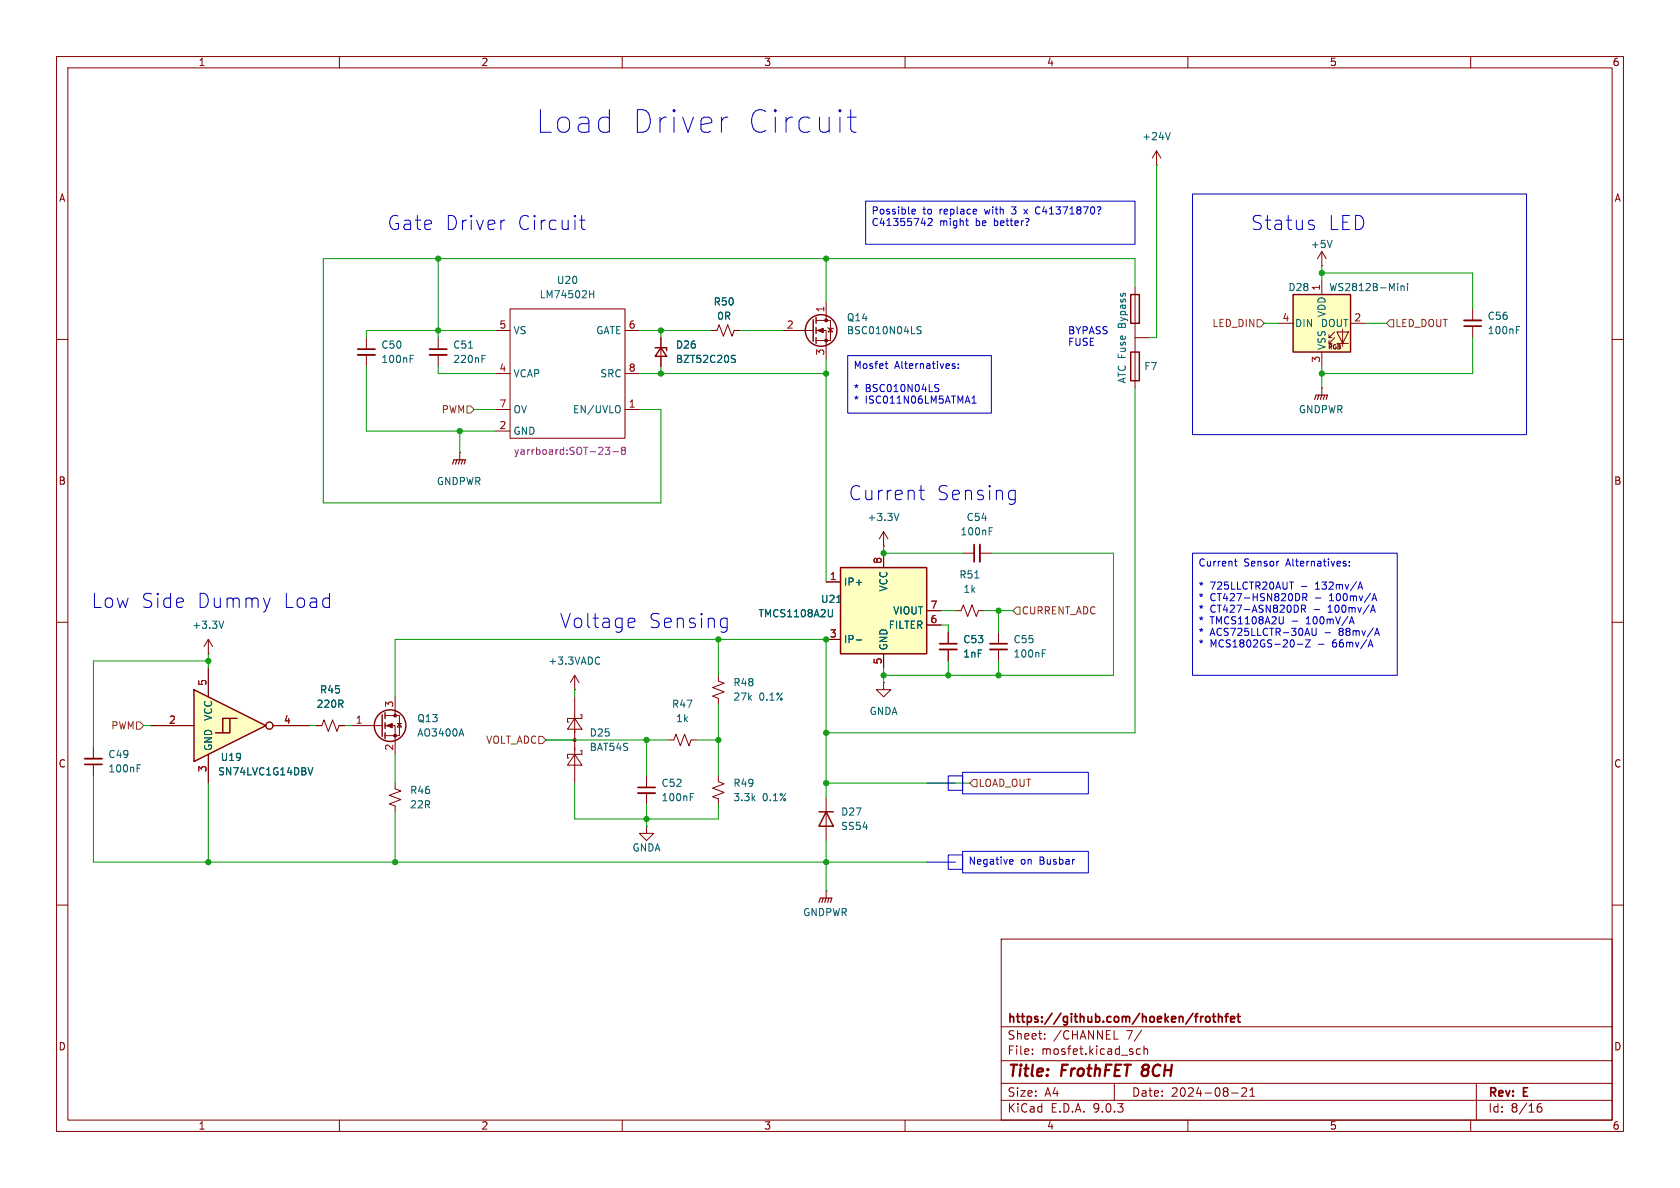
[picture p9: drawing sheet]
<svg xmlns="http://www.w3.org/2000/svg" width="297mm" height="210mm" viewBox="0 0 297 210" stroke-linecap="round" stroke-linejoin="round" font-family="sans-serif">
<g fill="none" stroke="#840000" stroke-width=".18">
<path d="M10 10h277v190h-277zM12 12h273v186h-273zM60 10v2M110 10v2M160 10v2M210 10v2M260 10v2M204.5 29.2h.1M204.5 26.7l-.8 1.2M204.5 26.7l.7 1.2M204.5 26.7v2.5M64.8 59.7v2"/>
<path d="M77.5 59.7v2M87.6 58.4h2.6M90.2 54.6h20.3v22.9h-20.3zM110.5 58.4h2.5M200.7 50.8v17.8M200.7 59.7h2.5M10 60h2M64.8 62.7v2.1M77.5 62.7v2.1M87.6 66h2.6M87.6 72.4h2.6M87.6 76.2h2.6"/>
<path d="M110.5 66h2.5M110.5 72.4h2.5M285 60h2M81.3 80h.1M81.3 80v1.3M156.2 96.5h.1M156.2 94l-.8 1.3M156.2 94l.8 1.3M156.2 94v2.5M10 110h2M101.6 119.4v2.5M101.6 119.4l-.8 1.3"/>
<path d="M101.6 119.4l.8 1.3M127 119.4v1l1 .4-2 .7 2 .8-2 .8 1 .3v1.1M285 110h2M62.2 128.3h5.4M68.1 126.5h2.5v3.5h-2.5M68.1 128.3h1.7v5.1M69.8 138.4v1l1.1 .4-2.1 .8 2.1 .8-2.1 .7 1 .4v1M69.8 123.2v3.3M70.2 127.9h.8M70.6 127.9l.4 .6h-.8zM96.5 130.8h5.1M101.6 133.4l1.3 1.9h-2.6z"/>
<path d="M101.6 127l1.3 1.9h-2.6zM101.6 121.9h.1M101.6 123.2v15.2M102.6 132.7h.3v.7h-2.6v.6h.3M102.6 126.4h.3v.6h-2.6v.6h.3M114.3 137.2v2M118.1 130.8h1l.4-1 .8 2 .7-2 .8 2 .4-1h1M127 137.2v1l1 .4-2 .7 2 .8-2 .7 1 .4v1M156.2 120.7v1.2h1.3l-1.3 1.3-1.3-1.3h1.3M156.2 120.7h.1M114.3 146.1v1.2h1.3l-1.3 1.3-1.3-1.3h1.3M114.3 146.1h.1"/>
<path d="M114.3 140.2v2M146 157.5h.1M146 157.5v1.3M10 160h2M177 166h108v32h-108zM285 160h2M60 198v2M110 198v2M160 198v2M177 194.5h108M177 191.5h108M177 187.5h108"/>
<path d="M177 181.5h108M182.5 186.3v.1M182.5 185.5v.1M184.7 183.6v.1M184.7 182.8v.1M197 183.7h.7M197 191.5v3M201.6 185.5l-.4-.1-.3 .3v.4l.1 .2h.6M201.8 182.1l-1.3 2M202.2 185.5l.3-.1 .3 .1 .1 .9M202.2 184.9v1.5M210 198v2"/>
<path d="M217.7 193.2h1.2M219.5 192.4l.6-.1 .2 .1 .1 .3-.9 1.1h.9M221 193.8h.8M221 192.7l.4-.4v1.5M260 198v2M261 191.5v6.5M271.7 196l.3-.3h.5l.1 .3v.3l-.3 .3-.4-.1-.2-.2M272.5 195.1a.59 .59 0 0 0-.8 .6"/>
</g>
<path d="M202 189.3l-.2 .5 .2 .3" fill="none" stroke="#840000" stroke-width=".4"/>
<g fill="none" stroke="#840000" stroke-width=".3">
<path d="M63.2 61.7h3.1M75.9 61.7h3.1M112.8 139.2h3M212.6 179.7h.1M213.3 179.8l.3-.1 .3 .3v.4l-.3 .3-.3-.1-.2-.2v-.4zM214.3 179.7h.6M214.6 179.2v1.3l.3 .2M215.4 179.8l.2-.1 .4 .1 .1 .9M215.4 179.2v1.5M216.6 179.7h.5M217.1 179.2l-.3 .2v1.3M218.7 179.7h.6"/>
<path d="M218.9 179.2v1.3l.4 .2M217.6 180.2l.7-.2-.1-.2-.4-.1-.2 .2v.7h.6"/>
</g>
<path d="M63.2 62.7h3.1M75.9 62.7h3.1M112.8 140.2h3" fill="none" stroke="#840000" stroke-width=".33"/>
<g fill="none" stroke="#006464" stroke-width=".18">
<path d="M206.9 23.4l-.4 1.3M104.2 52h.8M105 51.4v1.2M72.5 63.4h.4M72.5 62.8h.6M82.8 61.5h.8M85.2 63.4h.4M85.2 62.8h.6M109.5 71.8a.9 .9 0 0 1 0 1.1M158.9 90.7l-.4 1.3M105.8 116.1l.2 .2M106 117.3l-.2 .1"/>
<path d="M81.6 128.8l.4 1.3M122 140.9h.5M122 140.3h.6"/>
</g>
<path d="M80 82l.3-.7h2l-.3 .7M80.8 81.3l-.3 .7M81.3 81.3l-.3 .7M81.8 81.3l-.3 .7M144.8 159.5l.2-.7h2.1l-.3 .7M145.5 158.8l-.2 .7M146 158.8l-.2 .7M146.6 158.8l-.3 .7" fill="none" stroke="#840000" stroke-width=".2"/>
<g fill="#840000" stroke="#840000" stroke-width=".18">
<path d="M68.3 128.3l1-.4v.8z"/>
<circle cx="101.6" cy="130.8" r=".25"/>
<circle cx="69.8" cy="126.5" r=".25"/>
<circle cx="69.8" cy="130" r=".25"/>
</g>
<g fill="none" stroke="#840000" stroke-width=".25">
<path d="M199.9 52.1h1.5v5.1h-1.5zM199.9 62.2h1.5v5.1h-1.5zM67.6 126.4v3.8M68.1 126v1M68.1 127.8v1M68.1 129.5v1.1"/>
<circle cx="69" cy="128.3" r="2.79"/>
</g>
<path d="M107 79.1h.8l-.4 .4 .3 .2v.5l-.1 .1h-.5M108.3 79.9h1M110.1 79.6l-.3-.2 .3-.3h.2l.3 .2-.3 .3M110.1 79.6l-.3 .3 .1 .3 .2 .1h.4l.1-.2v-.2l-.3-.3M110.1 79.6h.2" fill="none" stroke="#840084" stroke-width=".18"/>
<path d="M148.6 100.3h15.2v15.3h-15.2z" fill="#ffffc2"/>
<g fill="none" stroke="#840000" stroke-width=".25">
<path d="M143.8 56.5v3.8M144.3 56.1v1.1M144.3 57.9v1M144.3 59.7v1M148.6 100.3h15.2v15.3h-15.2z"/>
<circle cx="145.2" cy="58.4" r="2.79"/>
</g>
<g fill="none" stroke="#840000" stroke-width=".18">
<path d="M138.4 58.4h5.4M144.3 56.6h2.5v3.6h-2.5M144.3 58.4h1.7v5.1M146 53.3v3.3M146.3 57.9l.1 .1h.8l.1 .2M146.8 58l.4 .7h-.8zM156.2 97.8v2.5M146 102.9h2.6M146 113h2.6M156.2 115.6v2.5M163.8 108h2.6M163.8 110.5h2.6"/>
<path d="M167.6 111.8v2M167.6 114.8v2"/>
</g>
<path d="M162.1 58.1l.7 .5-.2 .4-.5-.1M162.8 57.8l-.4-.1-.3 .3M147.2 107.8v1l-.2 .2h-.3M147.9 106.5h.8M151.4 113.1h.9" fill="none" stroke="#006464" stroke-width=".18"/>
<g fill="#840000" stroke="#840000" stroke-width=".18">
<path d="M144.5 58.4l1-.4v.8z"/>
<circle cx="146" cy="56.6" r=".25"/>
<circle cx="146" cy="60.2" r=".25"/>
</g>
<path d="M166.1 113.8h3.1" fill="none" stroke="#840000" stroke-width=".3"/>
<path d="M166.1 114.8h3.1" fill="none" stroke="#840000" stroke-width=".33"/>
<path d="M228.6 52.1h10.2v10.1h-10.2z" fill="#ffffc2"/>
<g fill="none" stroke="#840000" stroke-width=".18">
<path d="M116.8 59.7v5.1M125.7 58.4h1l.4-1 .8 2 .8-2 .7 2 .4-1h1M226.1 57.2h2.5M233.7 47h.1M233.7 44.5v2.5M233.7 49.5v2.6M233.7 44.5l-.8 1.2M233.7 44.5l.7 1.2M234.9 59.7h.6M236 58.7l-1.1 1v-.5M236 59.7l-1.1 1v-.5M236.3 58.7h2.1l-1 2z"/>
<path d="M237.4 58.2v3M238.8 57.2h2.5M260.3 54.6v2M260.3 57.7v2M233.7 68.6h.1M233.7 62.2v2.6M233.7 68.6v1.3M234.9 60.7h.6M236.3 60.7h2.1M36.8 115.6h.1M36.8 113l-.7 1.3M36.8 113l.8 1.3"/>
<path d="M36.8 113v2.6M168.9 108h1l.4-1.1 .8 2.1 .7-2.1 .8 2.1 .4-1h1M176.5 111.8v2M176.5 114.8v2M16.5 132.1v2M16.5 135.1v2.1M55.9 128.3h1l.4-1 .7 2 .8-2 .8 2 .3-1h1.1M146 141v7.6"/>
</g>
<path d="M228.6 52.1h10.2v10.1h-10.2zM115.8 61.5h2.1v.5M116.8 61.5l1.1 1.5h-2.1zM144.8 143.5h2.5M146 143.5l1.3 2.6h-2.5z" fill="none" stroke="#840000" stroke-width=".25"/>
<g fill="none" stroke="#006464" stroke-width=".18">
<path d="M235.5 42.5l-.4 1.3M247.7 50.5v.9M247.7 50.7l.2-.2 .3 .1v.8M248.8 50.1v.1M248.8 50.5v.9M268.1 58.3h.4M268.1 57.7h.6M129.5 63.4l.4 .1 .1 .3-.2 .3h-.3M129.5 62.8l.5 .1M39.6 109.8l-.5 1.3M172.3 102.2h.8M184.3 115.5h.4"/>
<path d="M184.3 114.9h.6M24.2 135.8h.5M24.2 135.2h.6"/>
</g>
<path d="M258.8 57.7h3.1M175 113.8h3.1M15 135.1h3" fill="none" stroke="#840000" stroke-width=".3"/>
<path d="M258.8 56.6h3.1M175 114.8h3.1M15 134.1h3" fill="none" stroke="#840000" stroke-width=".33"/>
<path d="M232.4 70.6l.3-.7h2l-.3 .7M233.2 69.9l-.3 .7M233.7 69.9l-.3 .7M234.2 69.9l-.3 .7" fill="none" stroke="#840000" stroke-width=".2"/>
<path d="M34.3 121.9l12.7 6.4-12.7 6.3z" fill="#ffffc2"/>
<path d="M34.3 121.9l12.7 6.4-12.7 6.3zM40.6 127v2.5h-2.5M41.9 127h-2.5v2.5" fill="none" stroke="#840000" stroke-width=".25"/>
<g fill="none" stroke="#840000" stroke-width=".18">
<path d="M116.8 59.7v1.8M125.7 58.4h1M129.8 58.4h1M116.8 63v1.8M156.2 97.8v2.5M170.2 97.8h2M173.2 97.8h2.1M36.8 118.1v5.1M146 102.9h2.6M146 113h2.6M156.2 115.6v2.5M163.8 108h2.6"/>
<path d="M163.8 110.5h2.6M167.6 111.8v2M167.6 114.8v2M26.7 128.3h7.6M36.8 133.4v5M48.3 128.3h6.3M55.9 128.3h1M59.9 128.3h1.1"/>
<circle cx="47.6" cy="128.3" r=".63"/>
</g>
<path d="M129.5 63.4l.4 .1 .1 .3-.2 .3h-.3M129.5 62.8l.5 .1M174.9 93.9h.4M174.9 93.3h.6M147.2 107.8v1l-.2 .2h-.3M147.9 106.5h.8M151.4 113.1h.9M54.5 135.7l.4 1.3 .4-1.3" fill="none" stroke="#006464" stroke-width=".18"/>
<path d="M172.2 96.3v3" fill="none" stroke="#840000" stroke-width=".3"/>
<path d="M173.2 96.3v3" fill="none" stroke="#840000" stroke-width=".33"/>
<path d="M222.2 56.5h.7l.6 .7-.6 .6h-.7zM245.7 56.5h.7v1.3h-.7l-.6-.6zM82.5 71.8h.7l.6 .6-.6 .6h-.7zM179.7 107.3h.6v1.3h-.6l-.6-.6zM24.1 127.6h.7l.6 .7-.6 .6h-.7zM95.2 130.2h.7l.6 .6-.6 .6h-.7zM172.1 137.8h.6v1.3h-.6l-.7-.7z" fill="none" stroke="#725600" stroke-width=".18"/>
<g fill="none" stroke="#0000c2" stroke-width=".18">
<path d="M150.4 19.4v3.4l.2 .4 .4 .2h.3M89.3 38.9l-.5 .1M102.5 38.9h.9M102.8 38.1v2.1l.2 .3 .4 .1M128.7 20.7h-.4l-.4 .2M149.8 20.7h1.5M153 35.6h47.7v7.6h-47.7zM161.2 37.4l.6-.1v-.3h-.4l-.2 .2 .1 .6h.5M164.8 38.9l-.1 .3-.7 .7h.8M171 39.8l.2 .1M172.5 37l.2 .3-.7 .1M172.6 37.8h-.1"/>
<path d="M181 37l.7 .8M181.7 37l-.7 .8M183.2 37.7l.3 .1M183.5 36.6l-.3 .1M194.5 36.6v.4M210.8 34.3h59.1v42.5h-59.1zM231.7 38.9l.6 .1M231.7 39.8l.6 .1 .1 .3-.4 .4h-.4M149.9 62.9h25.4v10.1h-25.4zM156.5 64.3h.5M156.7 65l.3 .1M165.4 68.5l.5 .2 .1 .2-.1 .3h-.5"/>
<path d="M165.4 68h.6M168.3 64.5l.6 .4-.2 .2h-.4M168.8 64.4l-.3-.1-.2 .2M169.4 65v.1M169.4 64.4v.1M171.8 71.3h.8M171.8 70.4l.4-.4v1.3M162.5 86.7h.9M162.8 85.8v2.2l.1 .2 .5 .1M178.8 86.7l.7 .1M179.5 88.2l-.7 .1M179.5 86.7v2l-.5 .5"/>
<path d="M210.8 97.8h36.2v21.6h-36.2zM218.2 99.2h.5M218.4 98.8v1.1l.3 .2M237.6 99.2l.3 .1M237.6 99.6l.3 .1 .1 .2-.2 .2h-.2M238.5 99.9v.2M238.5 99.3v.1M111.4 109.3l.7 .1 .1 .5-1.2 .2M112.1 110.8l-.7 .1M127.8 109.3l.7 .1M128.5 110.8l-.7 .1M128.5 109.3v2l-.4 .5"/>
<path d="M226.9 109v1l-.2 .2M228 102.9h.7M229.3 113.9h1M229.5 107.3v.6M229.5 105l.3 .5-.3 .6M230.1 103.7h.9M230.1 107.6h.6l.1-.2-.1-.3-.6-.1v1.2M230.3 105.6l.6-.1 .1-.1v-.4l-.7-.1v1.3M230.4 107.6l.4 .6M230.6 105.6l.4 .6M230.8 113.1h.8l-.8 1.3h.8M232 111.1v1l.2 .2h.4l.1-.2v-1"/>
<path d="M232.3 107.8h1M233.1 113.9h1M238.7 109.9h.6M239 109l.4 1.3M240.1 104.2l.4-1.3 .4 1.3M240.2 103.8h.6M242 114h.6M242.3 113.1l.4 1.3M242.3 108.2l.4-1.2 .4 1.2M242.4 107.9h.6M242.5 106.2l.5-1.3 .4 1.3M242.7 105.8h.6"/>
<path d="M243.1 112h.6M243.4 111.1l.5 1.2M163.8 138.4h5.1M167.6 137.2h2.6v2.5h-2.6zM170.2 136.5h22.2v3.8h-22.2zM163.8 152.4h5.1M167.6 151.1h2.6v2.6h-2.6zM170.2 150.5h22.2v3.8h-22.2zM178.6 152.7h.4M178.6 152l.3-.1 .2 .3-.6 .1"/>
</g>
<g fill="none" stroke="#009600" stroke-width=".18">
<path d="M204.5 29.2v30.5h-1.3M77.5 45.7v14M87.6 58.4h-22.8v1.3M113 58.4h12.7M116.8 58.4v1.3M130.8 58.4h7.6M146 45.7v7.6M200.7 50.8v-5.1h-143.6v43.2h59.7v-16.5h-3.8M223.5 57.2h2.6M233.7 47v2.5M233.7 48.3h26.6v6.3M241.3 57.2h3.8"/>
<path d="M260.3 59.7v6.3h-26.6M64.8 64.8v11.4h22.8M77.5 64.8v1.2h10.1M81.3 76.2v3.8M83.8 72.4h3.8M113 66h33M116.8 64.8v1.2M146 63.5v39.4M200.7 68.6v60.9h-54.7M233.7 64.8v3.8M156.2 96.5v1.3h14M175.3 97.8h21.5v21.6h-40.6"/>
<path d="M36.8 115.6v2.5M36.8 116.8h-20.3v15.3M127 113v6.4M156.2 118.1v2.6M166.4 110.5h1.2v1.3M166.4 108h2.5M167.6 116.8v2.6M174 108h5.1M176.5 108v3.8M176.5 116.8v2.6M16.5 137.2v15.2h147.3M25.4 128.3h1.3"/>
<path d="M36.8 138.4v14M54.6 128.3h1.3M61 128.3h1.2M69.8 123.2v-10.2h76.2v28M69.8 133.4v5M96.5 130.8h21.6M101.6 138.4v6.4h25.4v-2.6M101.6 121.9v1.3M114.3 130.8v6.4M123.2 130.8h3.8M127 124.5v12.7M146 138.4h25.4"/>
<path d="M69.8 143.5v8.9M114.3 142.2v3.9M146 148.6v8.9"/>
</g>
<g fill="#009600" stroke="#009600" stroke-width=".18">
<circle cx="233.7" cy="66" r=".46"/>
<circle cx="233.7" cy="48.3" r=".46"/>
<circle cx="146" cy="45.7" r=".46"/>
<circle cx="77.5" cy="58.4" r=".46"/>
<circle cx="77.5" cy="45.7" r=".46"/>
<circle cx="116.8" cy="66" r=".46"/>
<circle cx="146" cy="66" r=".46"/>
<circle cx="81.3" cy="76.2" r=".46"/>
<circle cx="116.8" cy="58.4" r=".46"/>
<circle cx="36.8" cy="116.8" r=".46"/>
<circle cx="69.8" cy="152.4" r=".46"/>
<circle cx="36.8" cy="152.4" r=".46"/>
<circle cx="176.5" cy="108" r=".46"/>
<circle cx="176.5" cy="119.4" r=".46"/>
<circle cx="167.6" cy="119.4" r=".46"/>
<circle cx="156.2" cy="97.8" r=".46"/>
<circle cx="127" cy="113" r=".46"/>
<circle cx="114.3" cy="144.8" r=".46"/>
<circle cx="127" cy="130.8" r=".46"/>
<circle cx="114.3" cy="130.8" r=".46"/>
<circle cx="146" cy="113" r=".46"/>
<circle cx="146" cy="129.5" r=".46"/>
<circle cx="146" cy="138.4" r=".46"/>
<circle cx="146" cy="152.4" r=".46"/>
<circle cx="156.2" cy="119.4" r=".46"/>
</g>
<g font-size="5.6" fill="#0000c2">
<text x="94.5" y="23.9">Load</text>
<text x="111.3" y="23.9">Driver</text>
<text x="131.3" y="23.9">Circuit</text>
</g>
<g font-size="3.5" fill="#0000c2">
<text x="68.3" y="40.9">Gate</text>
<text x="78.5" y="40.9">Driver</text>
<text x="91.2" y="40.9">Circuit</text>
<text x="221" y="40.9">Status</text>
<text x="234.6" y="40.9">LED</text>
<text x="149.9" y="88.7">Current</text>
<text x="165.4" y="88.7">Sensing</text>
<text x="16" y="107.7">Low Side</text>
<text x="34.6" y="107.7">Dummy</text>
<text x="49.8" y="107.7">Load</text>
<text x="98.8" y="111.3">Voltage</text>
<text x="114.5" y="111.3">Sensing</text>
</g>
<g font-size="2.8" fill="#840000">
<text x="178" y="190.9">Title:</text>
<text x="187.7" y="190.9">FrothFET</text>
<text x="202.7" y="190.9">8CH</text>
</g>
<g font-size="2.1" fill="#840000">
<text x="178" y="184">Sheet:</text>
<text x="178" y="181.2">https://github.com/hoeken/frothfet</text>
<text x="186.2" y="184">/CHANNEL</text>
<text x="199.2" y="184">7/</text>
<text x="178" y="186.7">File:</text>
<text x="184.1" y="186.7">mosfet.kicad_sch</text>
<text x="178" y="196.9">KiCad</text>
<text x="178" y="194.1">Size:</text>
<text x="184.7" y="194.1">A4</text>
<text x="185.7" y="196.9">E.D.A.</text>
<text x="193.3" y="196.9">9.0.3</text>
<text x="200" y="194.1">Date:</text>
<text x="207" y="194.1">2024-08-21</text>
<text x="263" y="194.3">Rev:</text>
<text x="263" y="196.9">Id:</text>
<text x="267.1" y="196.9">8/16</text>
<text x="269.4" y="194.3">E</text>
</g>
<g font-size="1.8" fill="#840000">
<text x="35" y="11.9">1</text>
<text x="85" y="11.9">2</text>
<text x="135" y="11.9">3</text>
<text x="185" y="11.9">4</text>
<text x="235" y="11.9">5</text>
<text x="285" y="11.9">6</text>
<text x="10.3" y="35.9">A</text>
<text x="285.3" y="35.9">A</text>
<text x="10.3" y="85.9">B</text>
<text x="285.3" y="85.9">B</text>
<text x="10.3" y="135.9">C</text>
<text x="285.3" y="135.9">C</text>
<text x="10.3" y="185.9">D</text>
<text x="285.3" y="185.9">D</text>
<text x="35" y="199.9">1</text>
<text x="85" y="199.9">2</text>
<text x="135" y="199.9">3</text>
<text x="185" y="199.9">4</text>
<text x="235" y="199.9">5</text>
<text x="285" y="199.9">6</text>
</g>
<g font-size="1.8" fill="#006464">
<text x="201.8" y="25">+24V</text>
<text x="231.6" y="44">+5V</text>
<text x="95.3" y="52.9">LM74502H</text>
<text x="98.4" y="50.4">U20</text>
<text x="227.7" y="51.7">D28</text>
<text x="234.9" y="51.7">WS2812B-Mini</text>
<text x="90.7" y="59.3">VS</text>
<text x="105.3" y="59.3">GATE</text>
<text x="126.1" y="54.2">R50</text>
<text x="126.7" y="56.7">0R</text>
<text x="149.6" y="57">Q14</text>
<text x="149.6" y="59.3">BSC010N04LS</text>
<text x="199.2" y="57.9" transform="rotate(-90 199.2 57.9)">Bypass</text>
<text x="228.9" y="58">DIN</text>
<text x="233.4" y="58">DOUT</text>
<text x="234.5" y="56.2" transform="rotate(-90 234.5 56.2)">VDD</text>
<text x="262.9" y="59.3">100nF</text>
<text x="262.9" y="56.7">C56</text>
<text x="67.3" y="64.4">100nF</text>
<text x="67.3" y="61.8">C50</text>
<text x="80" y="64.4">220nF</text>
<text x="80" y="61.8">C51</text>
<text x="119.4" y="61.8">D26</text>
<text x="119.4" y="64.4">BZT52C20S</text>
<text x="202.2" y="65.6">F7</text>
<text x="234.5" y="62" transform="rotate(-90 234.5 62)">VSS</text>
<text x="90.7" y="66.9">VCAP</text>
<text x="106" y="66.9">SRC</text>
<text x="199.2" y="67.9" transform="rotate(-90 199.2 67.9)">ATC Fuse</text>
<text x="90.7" y="73.3">OV</text>
<text x="90.7" y="77.1">GND</text>
<text x="101.2" y="73.3">EN/UVLO</text>
<text x="229.5" y="73.3">GNDPWR</text>
<text x="77.1" y="86">GNDPWR</text>
<text x="153.3" y="92.3">+3.3V</text>
<text x="169.7" y="94.8">100nF</text>
<text x="170.8" y="92.3">C54</text>
<text x="145" y="106.8">U21</text>
<text x="149.1" y="103.7">IP+</text>
<text x="157.1" y="104.7" transform="rotate(-90 157.1 104.7)">VCC</text>
<text x="169.5" y="102.5">R51</text>
<text x="170.2" y="105">1k</text>
<text x="33.9" y="111.4">+3.3V</text>
<text x="134" y="109.3">TMCS1108A2U</text>
<text x="149.1" y="113.9">IP-</text>
<text x="157" y="111.4">FILTER</text>
<text x="157.8" y="108.8">VIOUT</text>
<text x="170.2" y="113.9">C53</text>
<text x="179.1" y="113.9">C55</text>
<text x="96.8" y="117.7">+3.3VADC</text>
<text x="157.1" y="115.1" transform="rotate(-90 157.1 115.1)">GND</text>
<text x="170.2" y="116.4">1nF</text>
<text x="179.1" y="116.4">100nF</text>
<text x="55.9" y="125.3">220R</text>
<text x="56.5" y="122.8">R45</text>
<text x="118.7" y="125.3">R47</text>
<text x="129.5" y="124.1">27k</text>
<text x="129.5" y="121.5">R48</text>
<text x="134.2" y="124.1">0.1%</text>
<text x="37.7" y="127.5" transform="rotate(-90 37.7 127.5)">VCC</text>
<text x="73.7" y="127.9">Q13</text>
<text x="73.7" y="130.4">AO3400A</text>
<text x="104.1" y="130.4">D25</text>
<text x="119.4" y="127.9">1k</text>
<text x="153.6" y="126.6">GNDA</text>
<text x="19.1" y="136.7">100nF</text>
<text x="19.1" y="134.2">C49</text>
<text x="37.7" y="132.8" transform="rotate(-90 37.7 132.8)">GND</text>
<text x="38.5" y="137.3">SN74LVC1G14DBV</text>
<text x="38.9" y="134.7">U19</text>
<text x="104.1" y="132.9">BAT54S</text>
<text x="72.4" y="140.6">R46</text>
<text x="72.4" y="143.1">22R</text>
<text x="116.8" y="141.8">100nF</text>
<text x="116.8" y="139.3">C52</text>
<text x="129.5" y="141.8">3.3k</text>
<text x="129.5" y="139.3">R49</text>
<text x="134.8" y="141.8">0.1%</text>
<text x="148.6" y="144.4">D27</text>
<text x="148.6" y="146.9">SS54</text>
<text x="111.7" y="150.7">GNDA</text>
<text x="141.9" y="162.2">GNDPWR</text>
</g>
<g font-size="1.8" fill="#0000c2">
<text x="154" y="38.2">Possible</text>
<text x="154" y="40.3">C41355742</text>
<text x="163.1" y="38.2">to</text>
<text x="166.1" y="40.3">might</text>
<text x="166.2" y="38.2">replace</text>
<text x="172.6" y="40.3">be</text>
<text x="174.4" y="38.2">with</text>
<text x="176" y="40.3">better?</text>
<text x="179.4" y="38.2">3</text>
<text x="181.7" y="38.2">x</text>
<text x="183.9" y="38.2">C41371870?</text>
<text x="188.7" y="59.2">BYPASS</text>
<text x="150.8" y="65.5">Mosfet</text>
<text x="158.2" y="65.5">Alternatives:</text>
<text x="188.7" y="61.2">FUSE</text>
<text x="150.8" y="69.6">*</text>
<text x="150.8" y="71.7">*</text>
<text x="153" y="69.6">BSC010N04LS</text>
<text x="153" y="71.7">ISC011N06LM5ATMA1</text>
<text x="211.8" y="100.5">Current</text>
<text x="219.9" y="100.5">Sensor</text>
<text x="227.5" y="100.5">Alternatives:</text>
<text x="211.8" y="104.6">*</text>
<text x="211.8" y="106.6">*</text>
<text x="213.9" y="104.6">725LLCTR20AUT</text>
<text x="213.9" y="106.6">CT427-HSN820DR</text>
<text x="232.6" y="106.6">-</text>
<text x="232.8" y="104.6">132mv/A</text>
<text x="235.3" y="106.6">100mv/A</text>
<text x="211.8" y="108.6">*</text>
<text x="211.8" y="110.7">*</text>
<text x="211.8" y="112.7">*</text>
<text x="213.9" y="108.6">CT427-ASN820DR</text>
<text x="213.9" y="110.7">TMCS1108A2U</text>
<text x="213.9" y="112.7">ACS725LLCTR-30AU</text>
<text x="228.4" y="110.7">-</text>
<text x="231.2" y="110.7">100mV/A</text>
<text x="234.3" y="112.7">-</text>
<text x="235.1" y="108.6">100mv/A</text>
<text x="237" y="112.7">88mv/A</text>
<text x="211.8" y="114.8">*</text>
<text x="213.9" y="114.8">MCS1802GS-20-Z</text>
<text x="235.8" y="114.8">66mv/A</text>
<text x="171.1" y="153.2">Negative</text>
<text x="180.4" y="153.2">on</text>
<text x="183.9" y="153.2">Busbar</text>
</g>
<g font-size="1.8" fill="#a90000">
<text x="233.4" y="51.5" transform="rotate(-90 233.4 51.5)">1</text>
<text x="88.2" y="58.2">5</text>
<text x="111.1" y="58.2">6</text>
<text x="139" y="58.2">2</text>
<text x="145.8" y="55.3" transform="rotate(-90 145.8 55.3)">1</text>
<text x="226.6" y="56.9">4</text>
<text x="239.3" y="56.9">2</text>
<text x="88.2" y="65.8">4</text>
<text x="111.1" y="65.8">8</text>
<text x="145.8" y="62.9" transform="rotate(-90 145.8 62.9)">3</text>
<text x="233.4" y="64.2" transform="rotate(-90 233.4 64.2)">3</text>
<text x="88.2" y="72.1">7</text>
<text x="88.2" y="75.9">2</text>
<text x="111.1" y="72.1">1</text>
<text x="156" y="99.8" transform="rotate(-90 156 99.8)">8</text>
<text x="146.6" y="102.6">1</text>
<text x="164.4" y="107.7">7</text>
<text x="146.6" y="112.8">3</text>
<text x="164.4" y="110.2">6</text>
<text x="156" y="117.5" transform="rotate(-90 156 117.5)">5</text>
<text x="36.6" y="121.4" transform="rotate(-90 36.6 121.4)">5</text>
<text x="69.6" y="125.2" transform="rotate(-90 69.6 125.2)">3</text>
<text x="29.8" y="128">2</text>
<text x="50.1" y="128">4</text>
<text x="62.8" y="128">1</text>
<text x="36.6" y="136.6" transform="rotate(-90 36.6 136.6)">3</text>
<text x="69.6" y="132.8" transform="rotate(-90 69.6 132.8)">2</text>
</g>
<g font-size="1.8" fill="#725600">
<text x="214.2" y="58">LED_DIN</text>
<text x="246.6" y="58">LED_DOUT</text>
<text x="78" y="73.3">PWM</text>
<text x="180.5" y="108.8">CURRENT_ADC</text>
<text x="19.6" y="129.1">PWM</text>
<text x="85.8" y="131.7">VOLT_ADC</text>
<text x="172.9" y="139.3">LOAD_OUT</text>
</g>
<text font-size="1.8" fill="#840084" x="90.8" y="80.6">yarrboard:SOT-23-8</text>
<text font-size="1.1" fill="#840000" x="234.7" y="62">RGB</text>
</svg>
